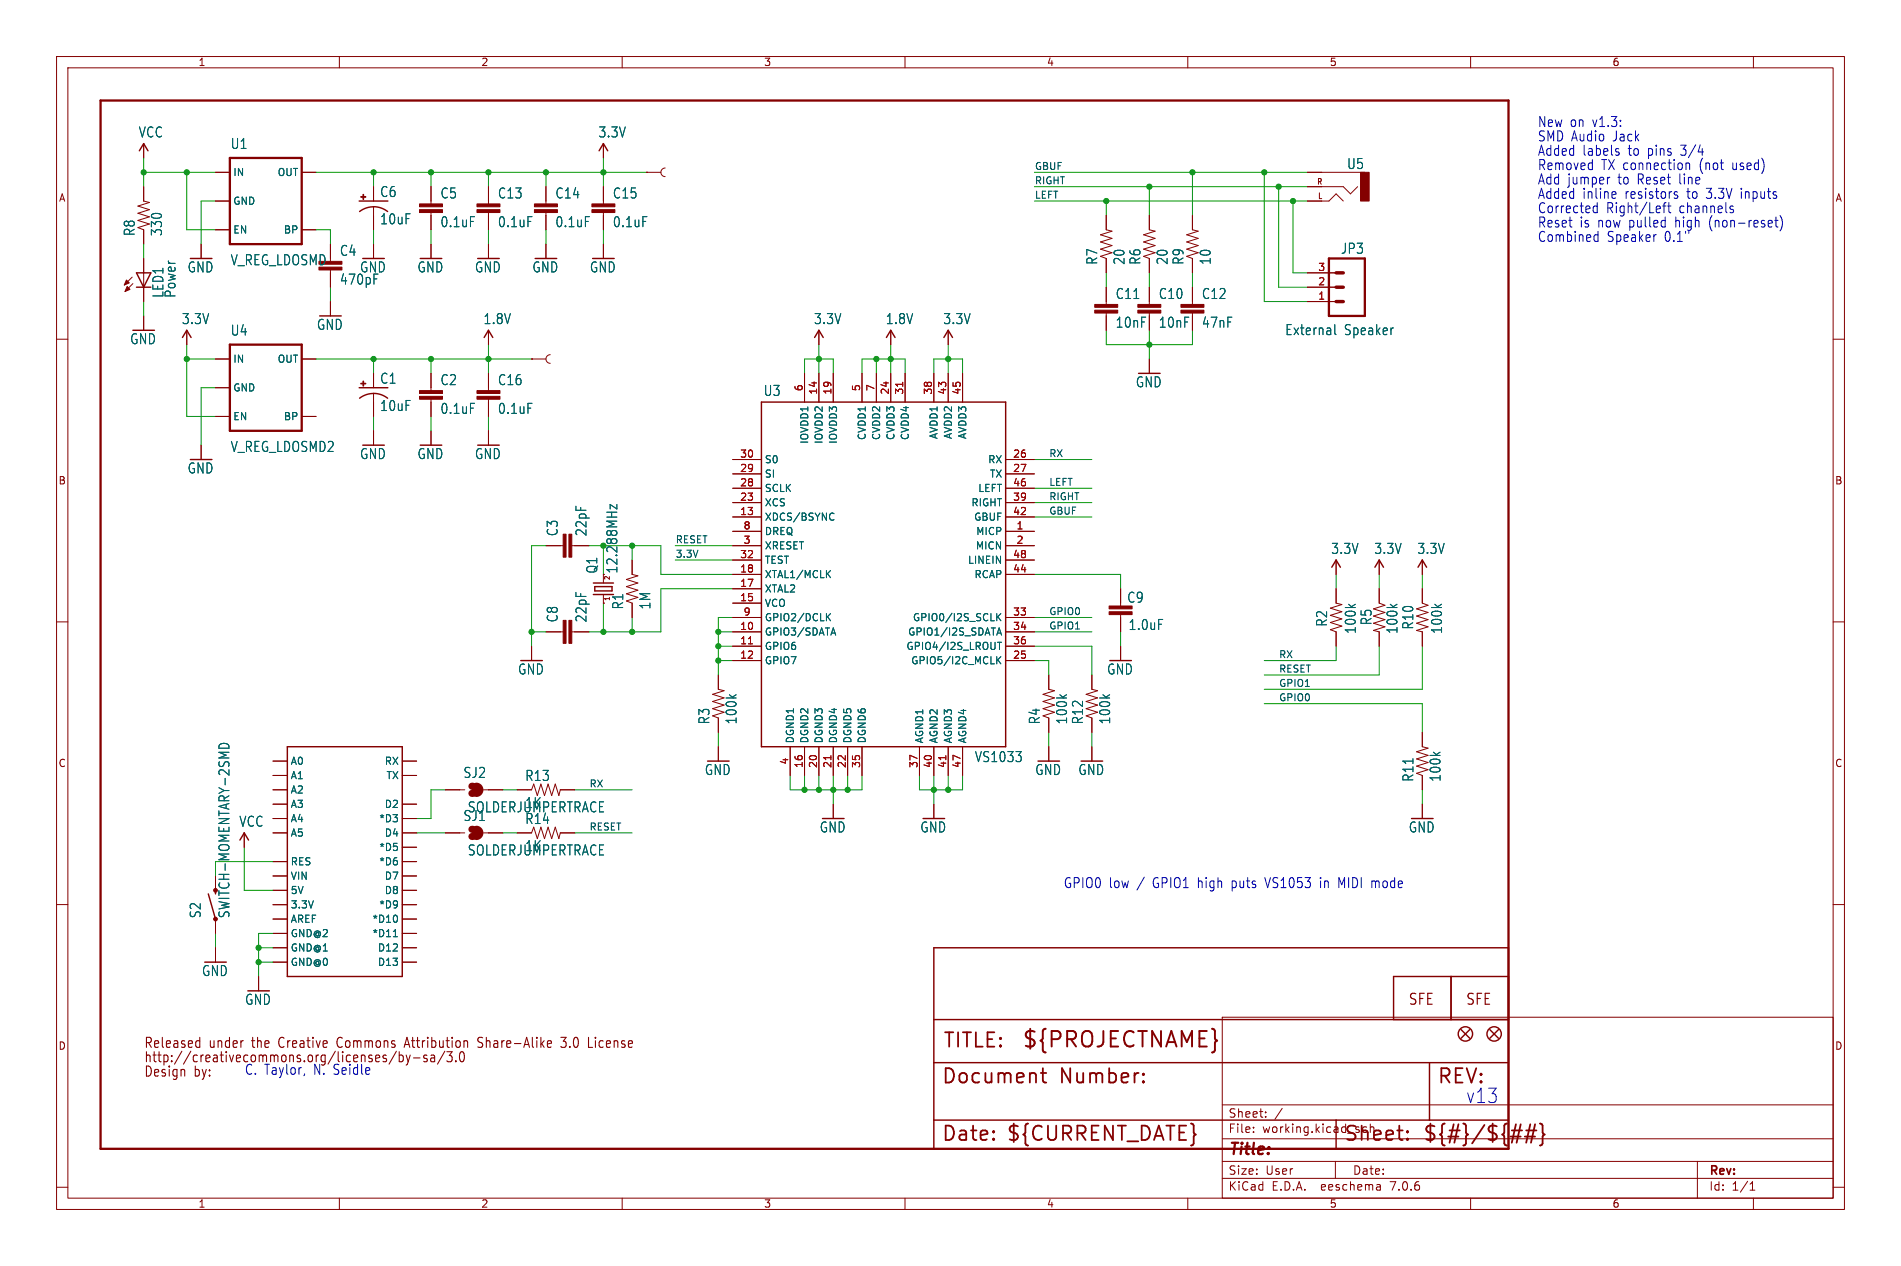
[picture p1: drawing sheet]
<svg xmlns="http://www.w3.org/2000/svg" width="336mm" height="224mm" viewBox="0 0 336 224" stroke-linecap="round" stroke-linejoin="round" font-family="sans-serif">
<g fill="none" stroke="#840000" stroke-width=".18">
<path d="M10 10h316.1v203.9h-316.1zM12 12h312.1v199.9h-312.1zM60 10v2M110 10v2M160 10v2M210 10v2M260 10v2M310 10v2M25.4 25.4v2.5M25.4 33v2.6l1 .2-2 .6 2 .7-2 .6 2 .7-2 .6 2 .6-2 .7 1 .3v2.6M38.1 30.5h2.5M38.1 35.6h2.5"/>
<path d="M53.3 30.5h2.6M66 33v2.6M66 36.6v4M76.2 33v3.1M76.2 37.6v3M86.4 33v3.1M86.4 37.6v3M96.5 33v3.1M96.5 37.6v3M106.7 25.4v2.5M106.7 33v3.1M106.7 37.6v3"/>
<path d="M114.3 30.5h.1M114.3 30.5h2.5M117.6 29.7a.76 .76 0 0 0-.8 .8 .76 .76 0 0 0 .8 .7M195.6 38.1v2.5l1 .3-2 .6 2 .7-2 .6 2 .6-2 .7 2 .6-2 .6 1 .4v2.6M203.2 38.1v2.5l1 .3-2 .6 2 .7-2 .6 2 .6-2 .7 2 .6-2 .6 1 .4v2.6M210.8 38.1v2.5l1 .3-2 .6 2 .7-2 .6 2 .6-2 .7 2 .6-2 .6 1 .4v2.6M231.1 30.5h10.2M231.1 35.6h3.8l1.3-1.3 1.3 1.3M231.1 33h6.4l1.3 1.3 1.2-1.3M10 60h2M23.4 49l-1.4 1.4M23.5 50.2l-1.4 1.4"/>
<path d="M25.4 45.7v7.6M25.4 55.9v2.5M33 58.4v2.6M35.6 43.2v2.5M38.1 40.6h2.5M53.3 40.6h2.6M58.4 43.2v2.5M58.4 48.3v2.5M58.4 53.3v2.6M66 43.2v2.5M76.2 43.2v2.5M86.4 43.2v2.5"/>
<path d="M86.4 58.4v2.6M96.5 43.2v2.5M106.7 43.2v2.5M144.8 58.4v2.6M157.5 58.4v2.6M167.6 58.4v2.6M195.6 50.8v3M195.6 55.4v3M203.2 50.8v3M203.2 55.4v3M210.8 50.8v3M210.8 55.4v3"/>
<path d="M231.1 53.3h5.1M231.1 50.8h5.1M231.1 48.3h5.1M324.1 60h2M35.6 78.7v2.6M38.1 63.5h2.5M38.1 68.6h2.5M38.1 73.7h2.5M53.3 63.5h2.6M53.3 73.7h2.6M66 66v2.6M66 69.6v4.1"/>
<path d="M66 76.2v2.5M76.2 66v3.1M76.2 70.6v3.1M76.2 76.2v2.5M86.4 66v3.1M86.4 70.6v3.1M86.4 76.2v2.5M94 63.5h.1M94 63.5h2.5M97.3 62.7a.76 .76 0 0 0-.8 .8 .76 .76 0 0 0 .8 .8M142.2 66v5.1M144.8 66v5.1"/>
<path d="M147.3 66v5.1M152.4 66v5.1M154.9 66v5.1M157.5 66v5.1M160 66v5.1M165.1 66v5.1M167.6 66v5.1M170.2 66v5.1M203.2 63.5v2.5M96.5 96.5h3.1M101.1 96.5h3M111.8 99.1v2.5l1 .3-2.1 .6 2.1 .6-2.1 .7 2.1 .6-2.1 .6 2.1 .7-2.1 .6 1.1 .4v2.5"/>
<path d="M129.5 94h5.1M129.5 91.4h5.1M129.5 96.5h5.1M129.5 88.9h5.1M129.5 81.3h5.1M129.5 83.8h5.1M129.5 86.4h5.1M129.5 99.1h5.1M177.8 94h5.1M177.8 91.4h5.1M177.8 96.5h5.1M177.8 88.9h5.1"/>
<path d="M177.8 81.3h5.1M177.8 83.8h5.1M177.8 86.4h5.1M177.8 99.1h5.1M236.2 99.1v2.5M243.8 99.1v2.5M251.5 99.1v2.5M10 110h2M94 114.3v2.5M96.5 111.8h3.1M101.1 111.8h3M106.7 106.7h.1"/>
<path d="M106.7 101.6v1.5M106.7 105.2v1.5M127 119.4v2.5l1 .3-2 .6 2 .6-2 .7 2 .6-2 .6 2 .7-2 .6 1 .4v2.5M129.5 111.8h5.1M129.5 114.3h5.1M129.5 116.8h5.1M129.5 106.7h5.1M129.5 104.1h5.1M129.5 101.6h5.1M129.5 109.2h5.1M177.8 111.8h5.1M177.8 114.3h5.1"/>
<path d="M177.8 116.8h5.1M177.8 101.6h5.1M177.8 109.2h5.1M185.4 119.4v2.5l1 .3-2 .6 2 .6-2 .7 2 .6-2 .6 2 .7-2 .6 1 .4v2.5M193 119.4v2.5l1.1 .3-2.1 .6 2.1 .6-2.1 .7 2.1 .6-2.1 .6 2.1 .7-2.1 .6 1 .4v2.5M198.1 104.1v3.1M198.1 108.7v3.1M198.1 114.3v2.5M236.2 104.1v2.6l1 .2-2 .7 2 .6-2 .6 2 .7-2 .6 2 .6-2 .7 1 .4v2.5M243.8 104.1v2.6l1.1 .4-2.1 .6 2.1 .6-2.1 .7 2.1 .6-2.1 .6 2.1 .7-2.1 .6 1 .3v2.5M251.5 104.1v2.6l1 .4-2.1 .6 2.1 .6-2.1 .7 2.1 .6-2.1 .6 2.1 .7-2.1 .6 1.1 .3v2.5M324.1 110h2"/>
<path d="M48.3 139.7h2.5M48.3 134.6h2.5M48.3 137.2h2.5M71.1 134.6h2.6M71.1 137.2h2.6M78.7 139.7h3.5M85.5 139.7h3.4M91.4 139.7h2.6l.4-1 .6 2 .6-2 .7 2 .6-2 .6 2 .7-2 .6 2 .3-1h2.5M127 132.1v2.5M139.7 132.1v5.1M142.2 132.1v5.1M144.8 132.1v5.1"/>
<path d="M147.3 132.1v5.1M149.9 132.1v5.1M152.4 132.1v5.1M162.6 132.1v5.1M165.1 132.1v5.1M167.6 132.1v5.1M170.2 132.1v5.1M185.4 132.1v2.5M193 132.1v2.5M251.5 129.5v2.6l1 .2-2.1 .7 2.1 .6-2.1 .6 2.1 .7-2.1 .6 2.1 .6-2.1 .7 1.1 .4v2.5M10 160h2M43.2 147.3v2.6"/>
<path d="M48.3 157.5h2.5M48.3 142.2h2.5M48.3 144.8h2.5M48.3 147.3h2.5M48.3 152.4h2.5M48.3 154.9h2.5M71.1 157.5h2.6M71.1 142.2h2.6M71.1 144.8h2.6M71.1 147.3h2.6M71.1 149.9h2.6M71.1 152.4h2.6"/>
<path d="M71.1 154.9h2.6M78.7 147.3h3.5M85.5 147.3h3.4M91.4 147.3h2.6l.4-1 .6 2 .6-2 .7 2 .6-2 .6 2 .7-2 .6 2 .3-1h2.5M147.3 142.2v2.6M165.1 142.2v2.6M251.5 142.2v2.6M324.1 160h2M38.1 162.6v2.5M38.1 167.6v2.6M45.7 172.7v2.6M48.3 160h2.5"/>
<path d="M48.3 162.6h2.5M48.3 165.1h2.5M48.3 167.6h2.5M48.3 170.2h2.5M71.1 160h2.6M71.1 162.6h2.6M71.1 165.1h2.6M71.1 167.6h2.6M71.1 170.2h2.6M216.1 179.9h108v32h-108zM216.1 195.4h108M221.6 199.4v.1"/>
<path d="M223.8 197.5v.1M223.8 196.7v.1M226.7 196l-1.3 2M10 210h2M60 211.9v2M110 211.9v2M160 211.9v2M210 211.9v2M216.1 208.4h108M216.1 205.4h108M216.1 201.4h108M221.6 200.2v.1"/>
<path d="M236.1 205.4v3M244 209.6l.1 .9M244.1 210.4l-.2 .1M244.1 209.9h-.2M260 211.9v2M300.1 205.4v6.5M309.4 210.5h.9M309.4 209.4l.4-.4v1.5M310 211.9v2M324.1 210h2"/>
</g>
<g fill="#840000" stroke="#840000" stroke-width=".18">
<path d="M94.5 37.1h4.1v.5h-4.1z"/>
<path d="M94.5 36.1h4.1v.5h-4.1z"/>
<path d="M104.6 37.1h4.1v.5h-4.1z"/>
<path d="M104.6 36.1h4.1v.5h-4.1z"/>
<path d="M201.2 54.9h4v.5h-4z"/>
<path d="M201.2 53.8h4v.6h-4z"/>
<path d="M208.8 54.9h4.1v.5h-4.1z"/>
<path d="M208.8 53.8h4.1v.6h-4.1z"/>
<path d="M196.1 107.2h4.1v.5h-4.1z"/>
<path d="M196.1 108.2h4.1v.5h-4.1z"/>
<path d="M193.5 54.9h4.1v.5h-4.1z"/>
<path d="M193.5 53.8h4.1v.6h-4.1z"/>
<path d="M240.5 30.5h1.6v5.1h-1.6z"/>
<path d="M100.6 94.5h.5v4.1h-.5z"/>
<path d="M99.6 94.5h.5v4.1h-.5z"/>
<path d="M100.6 109.7h.5v4.1h-.5z"/>
<path d="M99.6 109.7h.5v4.1h-.5z"/>
<path d="M84.3 70.1h4.1v.5h-4.1z"/>
<path d="M84.3 69.1h4.1v.5h-4.1z"/>
<path d="M74.2 70.1h4v.5h-4z"/>
<path d="M74.2 69.1h4v.5h-4z"/>
<path d="M63.8 67.8h.9v.1h-.9z"/>
<path d="M64.2 67.4h.1v.9h-.1z"/>
<path d="M63.8 34.8h.9v.1h-.9z"/>
<path d="M64.2 34.4h.1v.9h-.1z"/>
<path d="M84.3 37.1h4.1v.5h-4.1z"/>
<path d="M84.3 36.1h4.1v.5h-4.1z"/>
<path d="M74.2 37.1h4v.5h-4z"/>
<path d="M74.2 36.1h4v.5h-4z"/>
<path d="M56.4 47.2h4.1v.6h-4.1z"/>
<path d="M56.4 46.2h4.1v.5h-4.1z"/>
<path d="M22.4 49.5l.5 .5-.9 .4z"/>
<path d="M22.5 50.7l.5 .5-.9 .4z"/>
<circle cx="38.1" cy="162.6" r=".33"/>
<circle cx="38.1" cy="157.5" r=".33"/>
</g>
<path d="M17.8 17.8h248.9v185.4h-248.9zM40.6 27.9h12.7v15.3h-12.7zM234.9 45.7h6.4v10.2h-6.4zM40.6 61h12.7v15.2h-12.7z" fill="none" stroke="#840000" stroke-width=".41"/>
<g fill="none" stroke="#840000" stroke-width=".25">
<path d="M24.6 26.7l.8-1.3 .8 1.3M63.5 35.6h5.1M66 36.6a4.1 4.1 0 0 0-2.4 .8M66 36.6a4.1 4.1 0 0 1 2.5 .8M105.9 26.7l.8-1.3 .7 1.3M24.1 50.8h2.6M24.1 48.3h2.6l-1.3 2.5zM32.3 59.7l.7-1.3 .8 1.3M85.6 59.7l.8-1.3 .7 1.3M144 59.7l.8-1.3 .7 1.3M156.7 59.7l.8-1.3 .7 1.3M166.9 59.7l.7-1.3 .8 1.3"/>
<path d="M63.5 68.6h5.1M66 69.6a4.1 4.1 0 0 0-2.4 .8M66 69.6a4.1 4.1 0 0 1 2.5 .8M134.6 71.1h43.2v61h-43.2zM104.9 105.2h3.6M104.9 103.1h3.6M105.2 103.8h3v.7h-3zM235.5 100.3l.7-1.2 .8 1.2M243.1 100.3l.7-1.2 .8 1.2M250.7 100.3l.8-1.2 .7 1.2M50.8 132.1h20.3v40.6h-20.3zM36.8 158.1l1.3 4.5"/>
<path d="M42.4 148.6l.8-1.3 .7 1.3M165.1 167.6h101.6v35.6h-101.6zM256.5 172.7v7.6M266.7 172.7h-20.3v7.6M165.1 180.3h101.6M165.1 198.1h101.6M165.1 188h101.6M236.2 198.1v5.1M252.7 188v10.1M258.3 182.1l1.5 1.5M259.8 182.1l-1.5 1.5M263.4 182.1l1.5 1.5"/>
<path d="M264.9 182.1l-1.5 1.5"/>
<circle cx="259.1" cy="182.9" r="1.27"/>
<circle cx="264.2" cy="182.9" r="1.27"/>
</g>
<g fill="none" stroke="#840000" stroke-width=".32">
<path d="M184 189.8h1M184.4 188.9v2.2l.1 .3 .5 .1M202.2 191.2l.1 .2-.1 .1M202.2 191.2l-.2 .2 .2 .1M202.2 189.9v.2M202.2 191.2v.3M202.2 189.9l.1 .1-.1 .1M202.2 189.9l-.2 .1 .2 .1M267.3 199.9h1.8M268.9 198.9l-.8 3.2M269.8 199.9h1.8M270.6 198.9l-.8 3.2"/>
<path d="M271.4 198.9l-.7 3.2M272.2 198.7l.4 .2 .1 .2v1.2l.4 .4-.4 .3v1.2l-.1 .3-.4 .1M175.7 201.4l.1 .1-.1 .1M175.7 200.1l.1 .1-.1 .1M248.8 201.4l.2 .1-.2 .1M248.8 201.4l-.1 .1 .1 .1M248.8 200.1v.2M248.8 201.4v.2M248.8 200.1l.2 .1-.2 .1M248.8 200.1l-.1 .1 .1 .1M267 201h1.9M269.6 201h1.8"/>
</g>
<g fill="none" stroke="#006464" stroke-width=".18">
<path d="M236 57.4v1.5l.2 .3M109.1 89.2v.8l-1.2-.8v.8M147.1 90.7l.3 .2M147.4 91.9l-.3 .1M146.3 101.5l.5 .7M146.3 109.1l.5 .7M146.8 100.9l-.7 .7M146.8 108.5l-.7 .8M147 112h.6M147.3 111.1l.4 1.2M176.2 108.5v1.3M176.2 116.1v1.3"/>
<path d="M176.2 112.3l.4-1.2 .5 1.2M176.3 112h.6M176.3 113.6h.8M176.4 116.7l.5 .7M176.4 109.1l.5 .7M176.7 113.6v1.3M176.9 116.1l-.7 .8M176.9 108.5l-.7 .8M38.8 131.8a1.1 1.1 0 0 1 1.7 .2v.3h-1.8zM69.5 165.7h.8M70.2 162.1v.8"/>
</g>
<path d="M159.6 67.6v.7M132.3 113.9h.7M146.9 133.7v.7M167.2 133.7v.7" fill="none" stroke="#a90000" stroke-width=".18"/>
<g fill="none" stroke="#840000" stroke-width=".19">
<path d="M34.9 184.1l.4 .1M35.3 183.5v1.8M35.3 185.2l-.4 .1M70.1 185.9l-1.3 2.3M70.6 186v1.8M70.6 186.7l.4-.1 .3 .4v.5l-.1 .2h-.6M71.6 184.8h.7M71.8 186.6l.4 1.2M72 183.5l-.6 1.8M72.2 187.8l-.2 .4-.2 .2M72.5 186.6l-.3 1.2M73.1 187.1h1.2"/>
<path d="M75.5 186.7l-.4-.1a.31 .31 0 0 0-.2 .3 .31 .31 0 0 0 .2 .3h.2a.31 .31 0 0 1 .3 .3 .31 .31 0 0 1-.3 .3l-.4-.1M76.2 186.7h.6v1.1M76.8 187l-.5 .1a.37 .37 0 0 0-.2 .4 .37 .37 0 0 0 .2 .3l.5-.1M78.6 185.9l-1.3 2.3M79.9 186l-.5 .7a.41 .41 0 0 1 .5 .3l-.1 .7-.6 .1-.2-.2M80.6 187.6v.2M81.3 186.4l-.1 .7 .2 .5 .2 .2 .3-.1 .1-.2v-1.1M84.5 185.2l.5 .1M85.1 183.5h-.3l-.3 .3 .1 .4 .4 .2M97.3 184.1l.1 .1 .1 .3-.7 .2M97.4 185.2l-.1 .1M99.2 185.1l.2 .2 .5-.1"/>
<path d="M99.2 183.5h.9l-.5 .7h.3M104 185.3h.8"/>
</g>
<path d="M236.2 53.3h1.3M236.2 50.8h1.3M236.2 48.3h1.3" fill="none" stroke="#840000" stroke-width=".61"/>
<path d="M83.4 139.1a.64 .64 0 0 1 .7 .6 .64 .64 0 0 1-.7 .6M84.2 139.1a.64 .64 0 0 1 .6 .6 .64 .64 0 0 1-.6 .6M83.4 146.7a.64 .64 0 0 1 .7 .6 .64 .64 0 0 1-.7 .7M84.2 146.7a.64 .64 0 0 1 .6 .6 .64 .64 0 0 1-.6 .7" fill="none" stroke="#840000" stroke-width="1.3"/>
<g fill="none" stroke="#0000c2" stroke-width=".18">
<path d="M281.7 37.5l.3 .1 .4-.1M282.4 35.8v1.8M282.4 36.5l-.4-.1-.3 .2M284.6 31.4h-.3M285.2 33.9l.4 .1 .1 .3-.7 .2M285.6 35l-.4 .1M286.1 26.9a.31 .31 0 0 1 .2 .3 .31 .31 0 0 1-.2 .3M286.1 26.3l.1 .1M294 36.4h.6M294.2 36.1v1.5M294.8 36.4h.6M295.1 35.8v1.6v.1l.3 .1"/>
<path d="M296.1 34.4l.3 .1a.31 .31 0 0 1 .2 .3 .31 .31 0 0 1-.2 .3l-.4-.1M296.1 34h.5M298.1 28.8v1.2M298.1 29a.37 .37 0 0 1 .6-.1v1.1M300.2 26.9h1M306.1 37h.2a.31 .31 0 0 1 .2 .3 .31 .31 0 0 1-.2 .3h-.3M306.1 36.4l.3 .1M313.8 39h.5M314 38.4v1.5l.1 .2 .2 .1M314.7 38.1a2.31 2.31 0 0 1 0 2.7M282.1 41.5l.4 .1M282.5 40.9v1.8"/>
<path d="M282.5 42.6l-.4 .1M237.2 156.5l-.5-1.3v1.8M53.9 189.9l-.1 .3"/>
</g>
<g fill="none" stroke="#009600" stroke-width=".18">
<path d="M25.4 30.5h12.7M25.4 27.9v5.1M33 30.5v10.1h5.1M38.1 35.6h-2.5v7.6M55.9 30.5h58.4M66 30.5v2.5M76.2 30.5v2.5M86.4 30.5v2.5M96.5 30.5v2.5M106.7 27.9v5.1M182.9 33h48.2M182.9 35.6h48.2"/>
<path d="M182.9 30.5h48.2M195.6 35.6v2.5M203.2 33v5.1M210.8 30.5v7.6M223.5 30.5v22.8h7.6M226.1 33v17.8h5M228.6 35.6v12.7h2.5M25.4 43.2v2.5M25.4 53.3v2.6M55.9 40.6h2.5v2.6M58.4 50.8v2.5M66 40.6v2.6"/>
<path d="M76.2 40.6v2.6M86.4 40.6v2.6M96.5 40.6v2.6M106.7 40.6v2.6M195.6 58.4v2.6h15.2v-2.6M195.6 48.3v2.5M203.2 48.3v2.5M203.2 58.4v5.1M210.8 48.3v2.5M33 63.5h5.1M33 61v12.7h5.1M38.1 68.6h-2.5v10.1"/>
<path d="M55.9 63.5h38.1M66 63.5v2.5M66 73.7v2.5M76.2 63.5v2.5M76.2 73.7v2.5M86.4 61v5M86.4 73.7v2.5M142.2 66v-2.5h5.1v2.5M144.8 61v5M152.4 66v-2.5h7.6v2.5M154.9 63.5v2.5M157.5 61v5"/>
<path d="M165.1 66v-2.5h5.1v2.5M167.6 61v5M96.5 96.5h-2.5v17.8M104.1 96.5h12.7v5.1h12.7M106.7 96.5v5.1M111.8 96.5v2.6M119.4 96.5h10.1M119.4 99.1h10.1M182.9 88.9h10.1M182.9 86.4h10.1M182.9 81.3h10.1M182.9 91.4h10.1"/>
<path d="M94 111.8h2.5M106.7 106.7v5.1M111.8 109.2v2.6M127 111.8h2.5M127 114.3h2.5M127 116.8h2.5M129.5 104.1h-12.7v7.7h-12.7M129.5 109.2h-2.5v10.2M182.9 111.8h10.1M182.9 114.3h10.1v5.1M182.9 116.8h2.5v2.6M182.9 101.6h15.2v2.5"/>
<path d="M182.9 109.2h10.1M198.1 111.8v2.5M236.2 114.3v2.5h-12.7M236.2 101.6v2.5M243.8 101.6v2.5M243.8 114.3v5.1h-20.3M251.5 101.6v2.5M251.5 114.3v7.6h-28M78.7 139.7h-2.5v5.1h-2.5M88.9 139.7h2.5M101.6 139.7h10.2M127 129.5v2.6"/>
<path d="M139.7 137.2v2.5h12.7v-2.5M142.2 137.2v2.5M144.8 137.2v2.5M147.3 137.2v5M149.9 137.2v2.5M162.6 137.2v2.5h7.6v-2.5M165.1 137.2v5M167.6 137.2v2.5M185.4 129.5v2.6M193 129.5v2.6M223.5 124.5h28v5M251.5 139.7v2.5"/>
<path d="M38.1 152.4h10.2M43.2 149.9v7.6h5.1M73.7 147.3h5M88.9 147.3h2.5M101.6 147.3h10.2M38.1 165.1v2.5M45.7 167.6h2.6M45.7 170.2h2.6M48.3 165.1h-2.6v7.6"/>
</g>
<g fill="#009600" stroke="#009600" stroke-width=".18">
<circle cx="106.7" cy="30.5" r=".46"/>
<circle cx="154.9" cy="63.5" r=".46"/>
<circle cx="157.5" cy="63.5" r=".46"/>
<circle cx="144.8" cy="63.5" r=".46"/>
<circle cx="167.6" cy="139.7" r=".46"/>
<circle cx="165.1" cy="139.7" r=".46"/>
<circle cx="149.9" cy="139.7" r=".46"/>
<circle cx="147.3" cy="139.7" r=".46"/>
<circle cx="223.5" cy="30.5" r=".46"/>
<circle cx="226.1" cy="33" r=".46"/>
<circle cx="210.8" cy="30.5" r=".46"/>
<circle cx="228.6" cy="35.6" r=".46"/>
<circle cx="203.2" cy="33" r=".46"/>
<circle cx="167.6" cy="63.5" r=".46"/>
<circle cx="203.2" cy="61" r=".46"/>
<circle cx="195.6" cy="35.6" r=".46"/>
<circle cx="94" cy="111.8" r=".46"/>
<circle cx="111.8" cy="111.8" r=".46"/>
<circle cx="106.7" cy="111.8" r=".46"/>
<circle cx="111.8" cy="96.5" r=".46"/>
<circle cx="106.7" cy="96.5" r=".46"/>
<circle cx="76.2" cy="63.5" r=".46"/>
<circle cx="86.4" cy="63.5" r=".46"/>
<circle cx="144.8" cy="139.7" r=".46"/>
<circle cx="127" cy="114.3" r=".46"/>
<circle cx="127" cy="111.8" r=".46"/>
<circle cx="127" cy="116.8" r=".46"/>
<circle cx="142.2" cy="139.7" r=".46"/>
<circle cx="66" cy="30.5" r=".46"/>
<circle cx="96.5" cy="30.5" r=".46"/>
<circle cx="86.4" cy="30.5" r=".46"/>
<circle cx="76.2" cy="30.5" r=".46"/>
<circle cx="66" cy="63.5" r=".46"/>
<circle cx="33" cy="30.5" r=".46"/>
<circle cx="33" cy="63.5" r=".46"/>
<circle cx="25.4" cy="30.5" r=".46"/>
<circle cx="45.7" cy="167.6" r=".46"/>
<circle cx="45.7" cy="170.2" r=".46"/>
</g>
<text font-size="3.8" fill="#840000" x="180.6" y="185.7">${PROJECTNAME}</text>
<g font-size="3.5" fill="#840000">
<text x="166.6" y="185.7">TITLE:</text>
<text x="166.4" y="192.1">Document</text>
<text x="187.4" y="192.1">Number:</text>
<text x="254" y="192.1">REV:</text>
<text x="166.4" y="202.2">Date:</text>
<text x="177.8" y="202.2">${CURRENT_DATE}</text>
<text x="237.5" y="202.2">Sheet:</text>
<text x="251.5" y="202.2">${#}/${##}</text>
</g>
<text font-size="3.5" fill="#0000c2" x="259.1" y="195.3">v13</text>
<text font-size="2.8" fill="#840000" x="217.1" y="204.8">Title:</text>
<g font-size="2.7" fill="#840000">
<text x="248.9" y="178">SFE</text>
<text x="259.1" y="178">SFE</text>
</g>
<g font-size="2.5" fill="#0000c2">
<text x="271.8" y="22.6">New on v1.3:</text>
<text x="271.8" y="27.7">Added</text>
<text x="271.8" y="25.2">SMD Audio</text>
<text x="279.8" y="27.7">labels</text>
<text x="285.2" y="25.2">Jack</text>
<text x="287.9" y="27.7">to</text>
<text x="291.5" y="27.7">pins</text>
<text x="297.4" y="27.7">3/4</text>
<text x="271.8" y="35.3">Added</text>
<text x="271.8" y="32.8">Add jumper</text>
<text x="271.8" y="30.2">Removed</text>
<text x="279.8" y="35.3">inline</text>
<text x="283.1" y="30.2">TX connection</text>
<text x="286.1" y="32.8">to</text>
<text x="287.3" y="35.3">resistors</text>
<text x="289.7" y="32.8">Reset</text>
<text x="297.2" y="32.8">line</text>
<text x="298.4" y="35.3">to</text>
<text x="300.6" y="30.2">(not</text>
<text x="302" y="35.3">3.3V</text>
<text x="306.5" y="30.2">used)</text>
<text x="308.2" y="35.3">inputs</text>
<text x="271.8" y="37.9">Corrected</text>
<text x="271.8" y="40.4">Reset</text>
<text x="279.3" y="40.4">is now</text>
<text x="284" y="37.9">Right/Left</text>
<text x="288.2" y="40.4">pulled</text>
<text x="296.4" y="40.4">high</text>
<text x="296.9" y="37.9">channels</text>
<text x="302.6" y="40.4">(non-reset)</text>
<text x="271.8" y="42.9">Combined</text>
<text x="284.1" y="42.9">Speaker</text>
<text x="294.3" y="42.9">0.1&quot;</text>
<text x="188" y="157.2">GPIO0 low</text>
<text x="201.1" y="157.2">/</text>
<text x="204" y="157.2">GPIO1 high</text>
<text x="218.2" y="157.2">puts</text>
<text x="224.3" y="157.2">VS1053</text>
<text x="234.1" y="157.2">in</text>
<text x="237.5" y="157.2">MIDI mode</text>
<text x="43.2" y="190.3">C. Taylor,</text>
<text x="55.5" y="190.3">N. Seidle</text>
</g>
<g font-size="2.5" fill="#006464">
<text x="24.4" y="24.5">VCC</text>
<text x="40.7" y="26.6">U1</text>
<text x="105.7" y="24.5">3.3V</text>
<text x="67.1" y="35.1">C6</text>
<text x="77.8" y="35.3">C5</text>
<text x="87.9" y="35.3">C13</text>
<text x="98.1" y="35.3">C14</text>
<text x="108.3" y="35.3">C15</text>
<text x="238.1" y="30.1">U5</text>
<text x="24" y="41.9" transform="rotate(-90 24 41.9)">R8</text>
<text x="28.8" y="41.9" transform="rotate(-90 28.8 41.9)">330</text>
<text x="67.1" y="39.9">10uF</text>
<text x="77.8" y="40.4">0.1uF</text>
<text x="87.9" y="40.4">0.1uF</text>
<text x="98.1" y="40.4">0.1uF</text>
<text x="108.3" y="40.4">0.1uF</text>
<text x="40.7" y="47.1">V_REG_LDOSMD</text>
<text x="60" y="45.5">C4</text>
<text x="194.2" y="46.9" transform="rotate(-90 194.2 46.9)">R7</text>
<text x="199" y="46.9" transform="rotate(-90 199 46.9)">20</text>
<text x="201.8" y="46.9" transform="rotate(-90 201.8 46.9)">R6</text>
<text x="206.6" y="46.9" transform="rotate(-90 206.6 46.9)">20</text>
<text x="209.5" y="46.9" transform="rotate(-90 209.5 46.9)">R9</text>
<text x="214.3" y="46.9" transform="rotate(-90 214.3 46.9)">10</text>
<text x="237" y="45.1">JP3</text>
<text x="29.1" y="52.8" transform="rotate(-90 29.1 52.8)">LED1</text>
<text x="31.3" y="52.8" transform="rotate(-90 31.3 52.8)">Power</text>
<text x="33.1" y="48.4">GND</text>
<text x="60" y="50.6">470pF</text>
<text x="63.6" y="48.4">GND</text>
<text x="73.7" y="48.4">GND</text>
<text x="83.9" y="48.4">GND</text>
<text x="94" y="48.4">GND</text>
<text x="104.2" y="48.4">GND</text>
<text x="197.2" y="53.1">C11</text>
<text x="204.8" y="53.1">C10</text>
<text x="212.4" y="53.1">C12</text>
<text x="32.1" y="57.5">3.3V</text>
<text x="40.7" y="59.6">U4</text>
<text x="55.9" y="58.6">GND</text>
<text x="85.4" y="57.5">1.8V</text>
<text x="143.8" y="57.5">3.3V</text>
<text x="156.5" y="57.5">1.8V</text>
<text x="166.7" y="57.5">3.3V</text>
<text x="197.2" y="58.2">10nF</text>
<text x="204.8" y="58.2">10nF</text>
<text x="212.4" y="58.2">47nF</text>
<text x="227.1" y="59.5">External</text>
<text x="237.6" y="59.5">Speaker</text>
<text x="22.9" y="61.1">GND</text>
<text x="67.1" y="68.1">C1</text>
<text x="77.8" y="68.3">C2</text>
<text x="87.9" y="68.3">C16</text>
<text x="134.9" y="70.2">U3</text>
<text x="200.7" y="68.7">GND</text>
<text x="67.1" y="72.9">10uF</text>
<text x="77.8" y="73.4">0.1uF</text>
<text x="87.9" y="73.4">0.1uF</text>
<text x="33.1" y="84">GND</text>
<text x="40.7" y="80.2">V_REG_LDOSMD2</text>
<text x="63.6" y="81.4">GND</text>
<text x="73.7" y="81.4">GND</text>
<text x="83.9" y="81.4">GND</text>
<text x="98.8" y="94.9" transform="rotate(-90 98.8 94.9)">C3</text>
<text x="103.9" y="94.9" transform="rotate(-90 103.9 94.9)">22pF</text>
<text x="109.4" y="101.5" transform="rotate(-90 109.4 101.5)">12.288MHz</text>
<text x="235.3" y="98.2">3.3V</text>
<text x="242.9" y="98.2">3.3V</text>
<text x="250.5" y="98.2">3.3V</text>
<text x="110.4" y="107.9" transform="rotate(-90 110.4 107.9)">R1</text>
<text x="115.2" y="107.9" transform="rotate(-90 115.2 107.9)">1M</text>
<text x="199.2" y="106.8">C9</text>
<text x="98.8" y="110.2" transform="rotate(-90 98.8 110.2)">C8</text>
<text x="103.9" y="110.2" transform="rotate(-90 103.9 110.2)">22pF</text>
<text x="199.4" y="111.7">1.0uF</text>
<text x="234.8" y="110.9" transform="rotate(-90 234.8 110.9)">R2</text>
<text x="239.9" y="112.2" transform="rotate(-90 239.9 112.2)">100k</text>
<text x="242.7" y="110.7" transform="rotate(-90 242.7 110.7)">R5</text>
<text x="247.3" y="112.2" transform="rotate(-90 247.3 112.2)">100k</text>
<text x="250.1" y="111.5" transform="rotate(-90 250.1 111.5)">R10</text>
<text x="255.2" y="112.2" transform="rotate(-90 255.2 112.2)">100k</text>
<text x="91.5" y="119.5">GND</text>
<text x="195.6" y="119.5">GND</text>
<text x="125.6" y="128.2" transform="rotate(-90 125.6 128.2)">R3</text>
<text x="130.4" y="128.2" transform="rotate(-90 130.4 128.2)">100k</text>
<text x="184.1" y="128.2" transform="rotate(-90 184.1 128.2)">R4</text>
<text x="188.9" y="128.2" transform="rotate(-90 188.9 128.2)">100k</text>
<text x="191.7" y="128.2" transform="rotate(-90 191.7 128.2)">R12</text>
<text x="196.5" y="128.2" transform="rotate(-90 196.5 128.2)">100k</text>
<text x="81.8" y="137.8">SJ2</text>
<text x="124.5" y="137.3">GND</text>
<text x="172.3" y="135">VS1033</text>
<text x="182.9" y="137.3">GND</text>
<text x="190.6" y="137.3">GND</text>
<text x="82.6" y="143.9">SOLDERJUMPERTRACE</text>
<text x="92.8" y="143.1">1K</text>
<text x="92.8" y="138.3">R13</text>
<text x="250.1" y="138.4" transform="rotate(-90 250.1 138.4)">R11</text>
<text x="254.9" y="138.4" transform="rotate(-90 254.9 138.4)">100k</text>
<text x="42.2" y="146.4">VCC</text>
<text x="81.8" y="145.4">SJ1</text>
<text x="92.8" y="146">R14</text>
<text x="144.8" y="147.5">GND</text>
<text x="162.6" y="147.5">GND</text>
<text x="249" y="147.5">GND</text>
<text x="82.6" y="151.5">SOLDERJUMPERTRACE</text>
<text x="92.8" y="150.8">1K</text>
<text x="35.7" y="162.5" transform="rotate(-90 35.7 162.5)">S2</text>
<text x="35.6" y="172.9">GND</text>
<text x="43.2" y="177.9">GND</text>
</g>
<g font-size="2.5" fill="#840000">
<text x="105.8" y="101.5" transform="rotate(-90 105.8 101.5)">Q1</text>
<text x="40.8" y="162.5" transform="rotate(-90 40.8 162.5)">SWITCH-MOMENTARY-2SMD</text>
<text x="25.4" y="185.6">Released</text>
<text x="37" y="185.6">under</text>
<text x="44.7" y="185.6">the</text>
<text x="49.7" y="185.6">Creative</text>
<text x="60.2" y="185.6">Commons</text>
<text x="72.5" y="185.6">Attribution</text>
<text x="85.6" y="185.6">Share-Alike</text>
<text x="100.7" y="185.6">3.0</text>
<text x="105.7" y="185.6">License</text>
<text x="25.4" y="190.7">Design</text>
<text x="25.4" y="188.2">http://creativecommons.org/licenses/by-sa/3.0</text>
<text x="34.3" y="190.7">by:</text>
</g>
<g font-size="2.1" fill="#840000">
<text x="217.1" y="197.9">Sheet:</text>
<text x="217.1" y="200.6">File:</text>
<text x="223.2" y="200.6">working.kicad_sch</text>
<text x="217.1" y="208">Size:</text>
<text x="223.8" y="208">User</text>
<text x="239.1" y="208">Date:</text>
<text x="302.1" y="208.2">Rev:</text>
<text x="217.1" y="210.8">KiCad</text>
<text x="224.8" y="210.8">E.D.A.</text>
<text x="233.7" y="210.8">eeschema</text>
<text x="246.1" y="210.8">7.0.6</text>
<text x="302.1" y="210.8">Id:</text>
<text x="306.2" y="210.8">1/1</text>
</g>
<g font-size="1.8" fill="#840000">
<text x="35" y="11.9">1</text>
<text x="85" y="11.9">2</text>
<text x="135" y="11.9">3</text>
<text x="185" y="11.9">4</text>
<text x="235" y="11.9">5</text>
<text x="285" y="11.9">6</text>
<text x="10.3" y="35.9">A</text>
<text x="324.4" y="35.9">A</text>
<text x="10.3" y="85.9">B</text>
<text x="324.3" y="85.9">B</text>
<text x="10.3" y="135.9">C</text>
<text x="324.3" y="135.9">C</text>
<text x="10.3" y="185.9">D</text>
<text x="324.3" y="185.9">D</text>
<text x="35" y="213.8">1</text>
<text x="85" y="213.8">2</text>
<text x="135" y="213.8">3</text>
<text x="185" y="213.8">4</text>
<text x="235" y="213.8">5</text>
<text x="285" y="213.8">6</text>
</g>
<g font-size="1.8" fill="#006464">
<text x="41.1" y="31.3">IN</text>
<text x="49" y="31.3">OUT</text>
<text x="41.1" y="36.4">GND</text>
<text x="41.1" y="41.5">EN</text>
<text x="50.1" y="41.5">BP</text>
<text x="41.1" y="64.4">IN</text>
<text x="49" y="64.4">OUT</text>
<text x="41.1" y="69.4">GND</text>
<text x="41.1" y="74.5">EN</text>
<text x="50.1" y="74.5">BP</text>
<text x="153.3" y="77.9" transform="rotate(-90 153.3 77.9)">CVDD1</text>
<text x="155.8" y="77.9" transform="rotate(-90 155.8 77.9)">CVDD2</text>
<text x="158.3" y="77.9" transform="rotate(-90 158.3 77.9)">CVDD3</text>
<text x="160.9" y="77.9" transform="rotate(-90 160.9 77.9)">CVDD4</text>
<text x="166" y="77.8" transform="rotate(-90 166 77.8)">AVDD1</text>
<text x="168.5" y="77.8" transform="rotate(-90 168.5 77.8)">AVDD2</text>
<text x="171" y="77.8" transform="rotate(-90 171 77.8)">AVDD3</text>
<text x="135.1" y="82.1">S0</text>
<text x="143.1" y="78.6" transform="rotate(-90 143.1 78.6)">IOVDD1</text>
<text x="145.6" y="78.6" transform="rotate(-90 145.6 78.6)">IOVDD2</text>
<text x="148.2" y="78.6" transform="rotate(-90 148.2 78.6)">IOVDD3</text>
<text x="174.6" y="82.1">RX</text>
<text x="135.1" y="89.8">XCS</text>
<text x="135.1" y="87.2">SCLK</text>
<text x="135.1" y="84.7">SI</text>
<text x="171.6" y="89.8">RIGHT</text>
<text x="172.9" y="87.2">LEFT</text>
<text x="174.9" y="84.7">TX</text>
<text x="135.1" y="92.3">XDCS/BSYNC</text>
<text x="135.1" y="94.8">DREQ</text>
<text x="172.1" y="92.3">GBUF</text>
<text x="172.5" y="94.8">MICP</text>
<text x="135.1" y="97.4">XRESET</text>
<text x="135.1" y="99.9">TEST</text>
<text x="171" y="99.9">LINEIN</text>
<text x="172.4" y="97.4">MICN</text>
<text x="135.1" y="107.5">VCO</text>
<text x="135.1" y="105">XTAL2</text>
<text x="135.1" y="102.5">XTAL1/MCLK</text>
<text x="172.2" y="102.5">RCAP</text>
<text x="135.1" y="112.6">GPIO3/SDATA</text>
<text x="135.1" y="110.1">GPIO2/DCLK</text>
<text x="160.5" y="112.6">GPIO1/I2S_SDATA</text>
<text x="161.3" y="110.1">GPIO0/I2S_SCLK</text>
<text x="135.1" y="115.2">GPIO6</text>
<text x="135.1" y="117.7">GPIO7</text>
<text x="160.2" y="115.2">GPIO4/I2S_LROUT</text>
<text x="161" y="117.7">GPIO5/I2C_MCLK</text>
<text x="140.6" y="131.6" transform="rotate(-90 140.6 131.6)">DGND1</text>
<text x="143.1" y="131.6" transform="rotate(-90 143.1 131.6)">DGND2</text>
<text x="145.6" y="131.6" transform="rotate(-90 145.6 131.6)">DGND3</text>
<text x="148.2" y="131.6" transform="rotate(-90 148.2 131.6)">DGND4</text>
<text x="150.7" y="131.6" transform="rotate(-90 150.7 131.6)">DGND5</text>
<text x="153.3" y="131.6" transform="rotate(-90 153.3 131.6)">DGND6</text>
<text x="163.4" y="131.6" transform="rotate(-90 163.4 131.6)">AGND1</text>
<text x="166" y="131.6" transform="rotate(-90 166 131.6)">AGND2</text>
<text x="168.5" y="131.6" transform="rotate(-90 168.5 131.6)">AGND3</text>
<text x="171" y="131.6" transform="rotate(-90 171 131.6)">AGND4</text>
<text x="51.3" y="135.5">A0</text>
<text x="67.9" y="135.5">RX</text>
<text x="51.3" y="138">A1</text>
<text x="51.3" y="140.6">A2</text>
<text x="51.3" y="143.1">A3</text>
<text x="67.9" y="143.1">D2</text>
<text x="68.2" y="138">TX</text>
<text x="51.3" y="145.6">A4</text>
<text x="51.3" y="148.2">A5</text>
<text x="67" y="145.6">*D3</text>
<text x="67.9" y="148.2">D4</text>
<text x="51.3" y="153.3">RES</text>
<text x="51.3" y="155.8">VIN</text>
<text x="67" y="150.7">*D5</text>
<text x="67" y="153.3">*D6</text>
<text x="67.9" y="155.8">D7</text>
<text x="51.3" y="160.9">3.3V</text>
<text x="51.3" y="158.3">5V</text>
<text x="67" y="160.9">*D9</text>
<text x="67.9" y="158.3">D8</text>
<text x="51.3" y="163.4">AREF</text>
<text x="51.3" y="166">GND@2</text>
<text x="65.8" y="163.4">*D10</text>
<text x="65.8" y="166">*D11</text>
<text x="51.3" y="171">GND@0</text>
<text x="51.3" y="168.5">GND@1</text>
<text x="66.7" y="168.5">D12</text>
<text x="66.7" y="171">D13</text>
</g>
<g font-size="1.8" fill="#a90000">
<text x="233" y="53.1">1</text>
<text x="233" y="50.5">2</text>
<text x="233" y="48">3</text>
<text x="142" y="69.3" transform="rotate(-90 142 69.3)">6</text>
<text x="144.5" y="69.9" transform="rotate(-90 144.5 69.9)">14</text>
<text x="147.1" y="69.9" transform="rotate(-90 147.1 69.9)">19</text>
<text x="152.1" y="69.3" transform="rotate(-90 152.1 69.3)">5</text>
<text x="154.7" y="69.3" transform="rotate(-90 154.7 69.3)">7</text>
<text x="157.2" y="69.9" transform="rotate(-90 157.2 69.9)">24</text>
<text x="159.8" y="69.9" transform="rotate(-90 159.8 69.9)">31</text>
<text x="164.8" y="69.9" transform="rotate(-90 164.8 69.9)">38</text>
<text x="167.4" y="69.9" transform="rotate(-90 167.4 69.9)">43</text>
<text x="169.9" y="69.9" transform="rotate(-90 169.9 69.9)">45</text>
<text x="130.8" y="83.6">29</text>
<text x="130.8" y="81">30</text>
<text x="179" y="81">26</text>
<text x="179" y="83.6">27</text>
<text x="130.8" y="88.6">23</text>
<text x="130.8" y="86.1">28</text>
<text x="179" y="88.6">39</text>
<text x="179" y="86.1">46</text>
<text x="130.8" y="91.2">13</text>
<text x="131.4" y="93.7">8</text>
<text x="179" y="91.2">42</text>
<text x="179.6" y="93.7">1</text>
<text x="130.8" y="101.3">18</text>
<text x="130.8" y="98.8">32</text>
<text x="131.4" y="96.3">3</text>
<text x="179" y="101.3">44</text>
<text x="179" y="98.8">48</text>
<text x="179.6" y="96.3">2</text>
<text x="130.8" y="106.4">15</text>
<text x="130.8" y="103.9">17</text>
<text x="130.8" y="111.5">10</text>
<text x="131.4" y="109">9</text>
<text x="179" y="109">33</text>
<text x="179" y="111.5">34</text>
<text x="130.8" y="114">11</text>
<text x="130.8" y="116.6">12</text>
<text x="179" y="116.6">25</text>
<text x="179" y="114">36</text>
<text x="139.4" y="135.3" transform="rotate(-90 139.4 135.3)">4</text>
<text x="142" y="135.9" transform="rotate(-90 142 135.9)">16</text>
<text x="144.5" y="135.9" transform="rotate(-90 144.5 135.9)">20</text>
<text x="147.1" y="135.9" transform="rotate(-90 147.1 135.9)">21</text>
<text x="149.6" y="135.9" transform="rotate(-90 149.6 135.9)">22</text>
<text x="152.1" y="135.9" transform="rotate(-90 152.1 135.9)">35</text>
<text x="162.3" y="135.9" transform="rotate(-90 162.3 135.9)">37</text>
<text x="164.8" y="135.9" transform="rotate(-90 164.8 135.9)">40</text>
<text x="167.4" y="135.9" transform="rotate(-90 167.4 135.9)">41</text>
<text x="169.9" y="135.9" transform="rotate(-90 169.9 135.9)">47</text>
</g>
<g font-size="1.7" fill="#0f0f0f">
<text x="182.9" y="32.7">RIGHT</text>
<text x="182.9" y="30.1">GBUF</text>
<text x="182.9" y="35.2">LEFT</text>
<text x="185.4" y="80.9">RX</text>
<text x="185.4" y="88.6">RIGHT</text>
<text x="185.4" y="86">LEFT</text>
<text x="185.4" y="91.1">GBUF</text>
<text x="119.4" y="98.7">3.3V</text>
<text x="119.4" y="96.2">RESET</text>
<text x="185.4" y="111.4">GPIO1</text>
<text x="185.4" y="108.9">GPIO0</text>
<text x="226.1" y="116.5">RX</text>
<text x="226.1" y="119">RESET</text>
<text x="226.1" y="124.1">GPIO0</text>
<text x="226.1" y="121.6">GPIO1</text>
<text x="104.1" y="139.4">RX</text>
<text x="104.1" y="147">RESET</text>
</g>
<g font-size="1.4" fill="#840000">
<text x="232.7" y="32.9">R</text>
<text x="232.9" y="35.4">L</text>
</g>
<g font-size="1.2" fill="#840000">
<text x="108" y="106.4" transform="rotate(-90 108 106.4)">1</text>
<text x="108" y="102.7" transform="rotate(-90 108 102.7)">2</text>
</g>
</svg>
